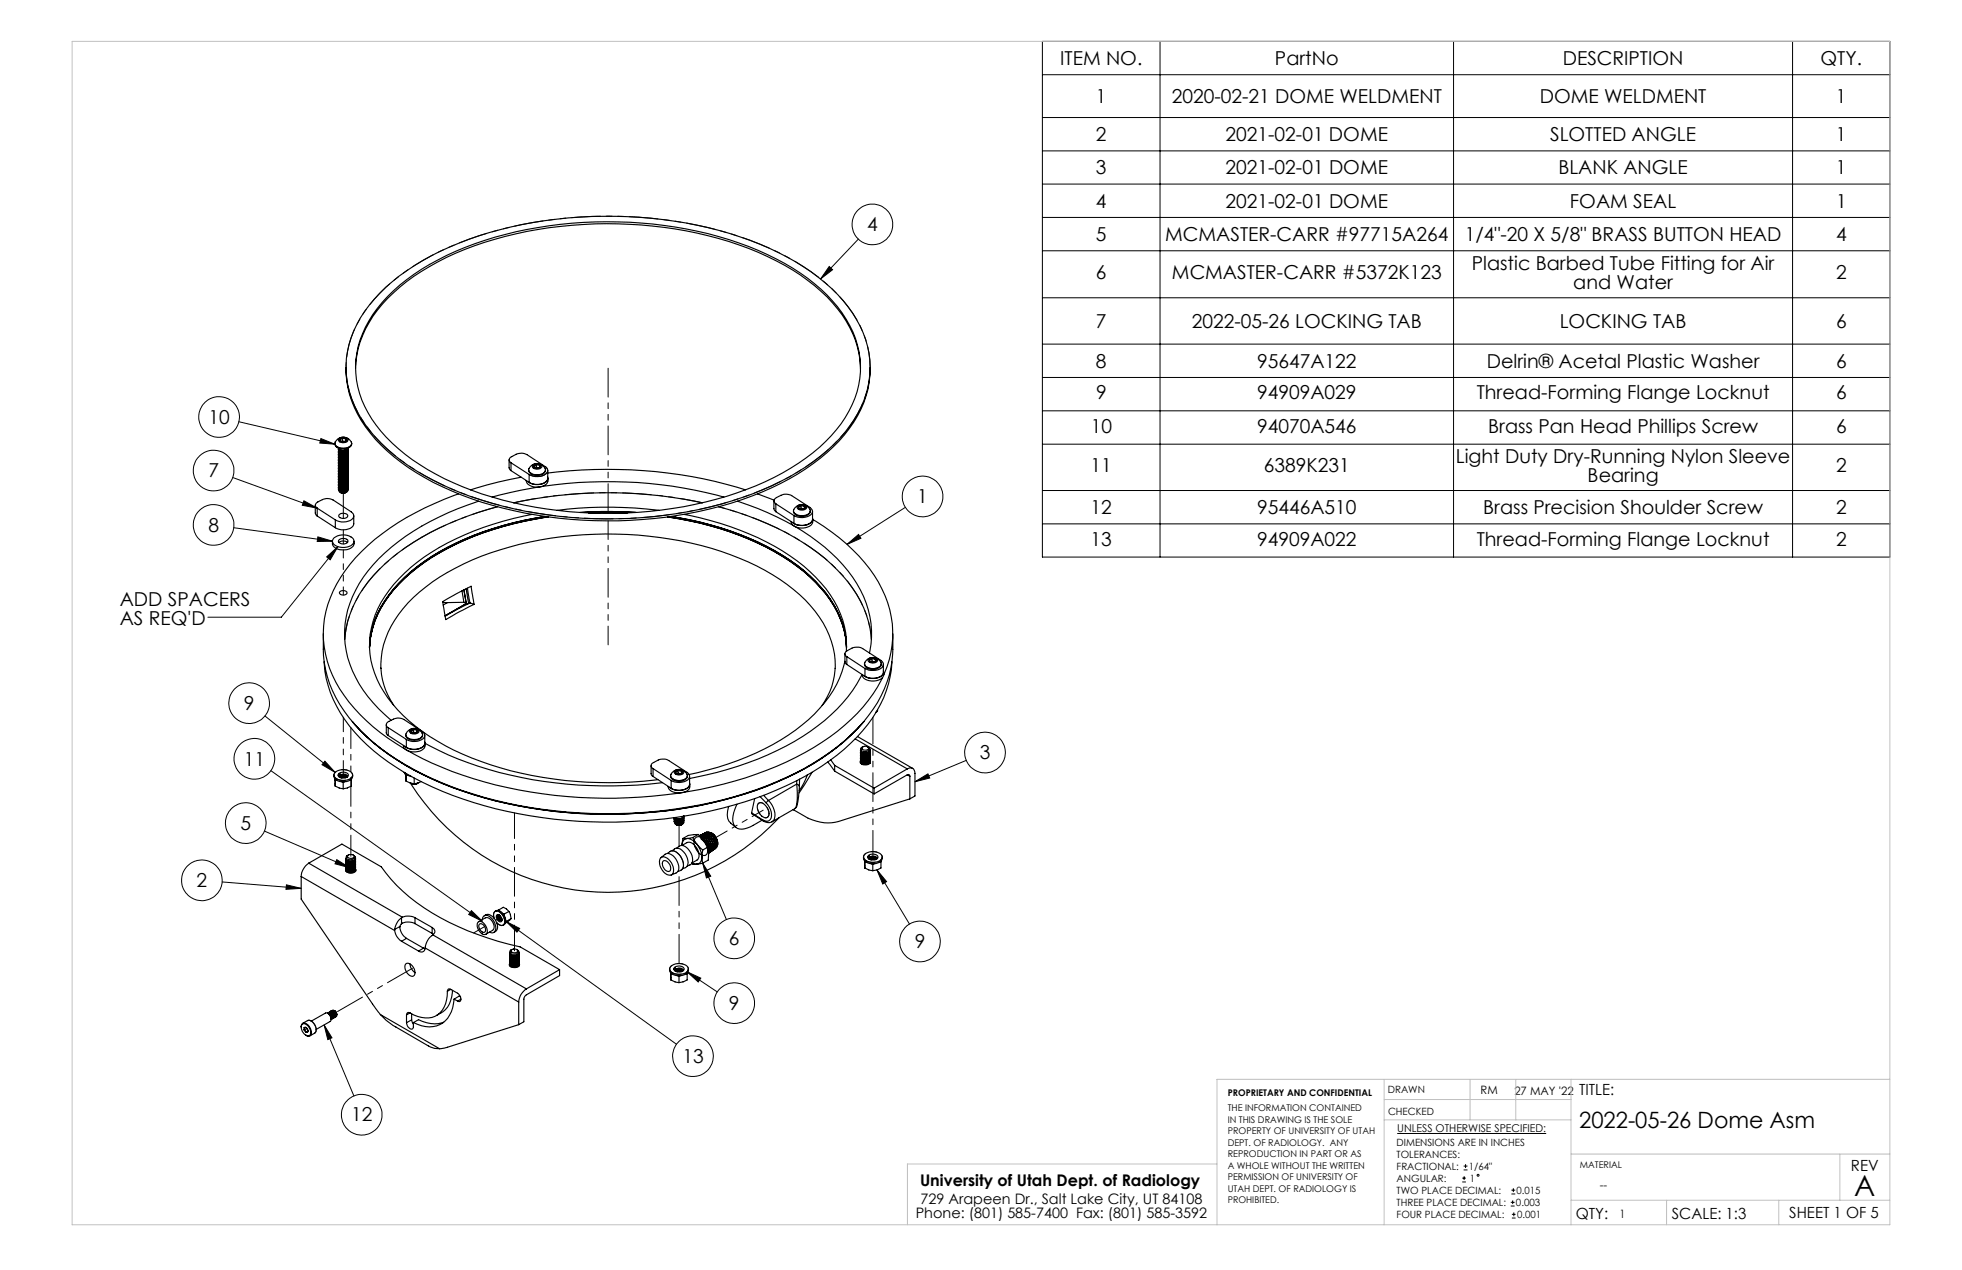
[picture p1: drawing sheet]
<svg xmlns="http://www.w3.org/2000/svg" width="432mm" height="279mm" viewBox="0 0 432 279" stroke-linecap="round" stroke-linejoin="round" font-family="sans-serif">
<g fill="none" stroke="#000" stroke-width=".22">
<path d="M229.4 9.1h186.5v113.5h-186.5zM229.4 16.4h186.5M255.3 9.1v113.5M319.9 9.1v113.5M394.5 9.1v113.5M229.4 25.9h186.5M229.4 33.2h186.5M182.5 58.6l.7 .7-2.6 2.1zM188.9 52.6l-8.3 8.8M229.4 40.5h186.5M229.4 47.8h186.5M229.4 55.2h186.5"/>
<path d="M229.4 65.5h186.5M229.4 75.7h186.5M52.6 92.8l21.1 4.9M70.6 96.5l3.1 1.2-3.3-.2zM229.4 83h186.5M229.4 90.4h186.5M229.4 97.7h186.5M51.2 105.1l18.6 6.7M51.4 116.1l21.8 3M66.9 110.2l2.9 1.6-3.3-.6zM70 118.1l3.2 1h-3.4zM186.4 119.8l2.5-2.2 .6 .8z"/>
<path d="M199.2 111.6l-12.8 8.2M229.4 107.9h186.5M229.4 115.3h186.5M71.9 122.5l2.5-2.2-1.7 2.9zM74.4 120.3l-12.5 15.5h-16.1M58.3 157.5l15.5 12.4M59.6 169.5l46.6 33.2M71.5 167.5l2.3 2.4-2.9-1.7zM201.4 172l2.8-1.7 .4 .9zM212.7 167.3l-11.3 4.7M48.9 194l17.4 1.4M58.2 182.8l18.7 8.1"/>
<path d="M63 194.7l3.3 .7-3.4 .3zM74.1 189.1l2.8 1.8-3.2-.9zM154.7 189.9l1.7 2.9-.9 .3zM154.7 189.9l5.2 12.4M193 191.4l2.1 2.6-.8 .5zM193 191.4l7.2 11.9M103.8 200.3l2.4 2.4-3-1.5zM111.4 202.7l3 1.6-.6 .8zM111.4 202.7l37.5 27M151.2 213.8l3 1.4-.5 .8zM151.2 213.8l6.7 4.4M71.3 225.5l1.8 2.8-1 .4z"/>
<path d="M71.3 225.5l6.6 15.6M307.5 249.4h32.8M321.8 259.2h.8M322.1 257.4h.9M322.1 256.5h.9M322.2 258.8v.8M322.5 256.1v.9M321.8 260h.8M332.5 265.3h.8M332.5 264.5h.8M332.6 262.7h.9M332.6 261.8h.9"/>
<path d="M332.7 268h.9M332.7 267.2h.9M332.9 264.1v.8M333.1 261.4v.9M333.2 266.7v.9"/>
<circle cx="192" cy="49.4" r="4.5"/>
<circle cx="48.2" cy="91.8" r="4.5"/>
<circle cx="47" cy="103.5" r="4.5"/>
<circle cx="47" cy="115.5" r="4.5"/>
<circle cx="203" cy="109.2" r="4.5"/>
<circle cx="54.8" cy="154.7" r="4.5"/>
<circle cx="56" cy="166.9" r="4.5"/>
<circle cx="216.8" cy="165.5" r="4.5"/>
<circle cx="44.4" cy="193.7" r="4.5"/>
<circle cx="54.1" cy="181.1" r="4.5"/>
<circle cx="161.6" cy="206.4" r="4.5"/>
<circle cx="202.5" cy="207.1" r="4.5"/>
<circle cx="152.5" cy="232.4" r="4.5"/>
<circle cx="161.6" cy="220.7" r="4.5"/>
<circle cx="79.6" cy="245.2" r="4.5"/>
<circle cx="325.3" cy="258.6" r=".2"/>
</g>
<g fill="none" stroke="#c0c0c0" stroke-width=".22">
<path d="M15.9 9.1h400v260.4h-400zM304.6 237.5v32M323.5 237.5v8.9M333.6 237.5v8.9M345.8 237.5v32M415.9 237.5h-148.1v32M267.8 256.1h-68.1v13.4M304.6 246.4h41.2M304.6 241.9h41.2M345.8 253.9h70.1M404.9 253.9v10.2M345.8 264.1h70.1"/>
<path d="M366.8 264.1v5.4M391.5 264.1v5.4"/>
</g>
<path d="M182.5 58.6l.7 .7-2.6 2.1zM71.3 225.5l1.8 2.8-1 .4zM193 191.4l2.1 2.6-.8 .5zM154.7 189.9l1.7 2.9-.9 .3zM201.4 172l2.8-1.7 .4 .9zM63 194.7l3.3 .7-3.4 .3zM103.8 200.3l2.4 2.4-3-1.5zM111.4 202.7l3 1.6-.6 .8zM74.1 189.1l2.8 1.8-3.2-.9zM186.4 119.8l2.5-2.2 .6 .8zM71.9 122.5l2.5-2.2-1.7 2.9zM70 118.1l3.2 1h-3.4zM66.9 110.2l2.9 1.6-3.3-.6zM70.6 96.5l3.1 1.2-3.3-.2zM71.5 167.5l2.3 2.4-2.9-1.7zM151.2 213.8l3 1.4-.5 .8z" fill="#000"/>
<g fill="none" stroke="#000" stroke-width=".25">
<path d="M84.9 63.2a61.1 61.1 0 0 1 27.6-13.3 95.7 95.7 0 0 1 52.5 2.9 49.9 49.9 0 0 1 20.6 13.3 21.7 21.7 0 0 1 5.4 19.1 29.2 29.2 0 0 1-12.1 16.4 69.6 69.6 0 0 1-30 11.4 92.9 92.9 0 0 1-49.5-5.4 44.3 44.3 0 0 1-18.9-14.1 20.9 20.9 0 0 1 .7-26.3zM85.3 65.2a51.8 51.8 0 0 1 21.4-12.3 91.5 91.5 0 0 1 58 1.3 45.8 45.8 0 0 1 19.6 13.3 20.6 20.6 0 0 1 4.3 18.7 29.8 29.8 0 0 1-12.9 15.7 72.3 72.3 0 0 1-32.7 10.6 89.9 89.9 0 0 1-41.2-5.4 44 44 0 0 1-19-13.5 20 20 0 0 1-.7-24.4zM73.7 97.6v.1a2.09 2.09 0 0 0 3.1 .8l.4-.3 .2-.6M74 96.9a1.93 1.93 0 0 1 3.4 .7 2.14 2.14 0 0 1-3.2 .7 .82 .82 0 0 1-.2-1.4zM74.5 98.9v.1M74.5 96.6a1.31 1.31 0 0 1 2.1 .1 1.12 1.12 0 0 1-1.8 .5l-.3-.4zM74.8 96.7v.2l.2 .2M74.8 96.7l.2 .4M75.4 96.4l-.6 .3M75.4 96.4l.7 .1M75.4 97l-.3 .2M75.4 97l.7 .1"/>
<path d="M75.4 96.4v.6M76.1 96.5l.2 .4M76.1 96.5v.6M76.1 80.9a23 23 0 0 0 6.6 15.8 51.7 51.7 0 0 0 21.1 13 94.1 94.1 0 0 0 63.9-1.4 47.9 47.9 0 0 0 18.1-12.6 22.2 22.2 0 0 0 5.7-14.8M76.3 96.9a.96 .96 0 0 1-1.3 .2M76.3 96.9l-.3 .3M76.6 98.6a1.29 1.29 0 0 1-2.1 0 1.23 1.23 0 0 0 2.1 0v.1a1.22 1.22 0 0 1-2.1 .2v-.2M76.6 98.9v.2a1.26 1.26 0 0 1-2.1 .2v-.2M76.6 99.3v.1a1.22 1.22 0 0 1-2.1 .2v-.2M76.6 99.6v.2a1.22 1.22 0 0 1-2.1 .1v-.1M76.6 100v.1a1.22 1.22 0 0 1-2.1 .2v-.1M76.6 99.8a1.19 1.19 0 0 1-1 .7 1.19 1.19 0 0 1-1.1-.6"/>
<path d="M76.6 99.4a1.19 1.19 0 0 1-1 .8 1.19 1.19 0 0 1-1.1-.6M76.6 99.1a1.19 1.19 0 0 1-1 .7 1.19 1.19 0 0 1-1.1-.5M76.6 98.8a1.22 1.22 0 0 1-2.1 .2M76.6 98.7v.1M78.2 81.1a23.3 23.3 0 0 1 8.4-16.7 56.4 56.4 0 0 1 24.6-12.4 91.8 91.8 0 0 1 53.5 2.6 47.8 47.8 0 0 1 18.5 12 22 22 0 0 1 6.2 14.5M69.4 111.2v1.7l.4 .6M69.8 111.8a.73 .73 0 0 1-.4-.7 .73 .73 0 0 1 .6-.7l.9-.5a2.61 2.61 0 0 1 2.4 .1l4 2.6a1.1 1.1 0 0 1 .5 1.3 1.1 1.1 0 0 1-1.1 .8l-1.6 .1-1.3-.4M69.8 111.8l4 2.6M69.8 111.8v1.7M69.8 113.5l4 2.6M73.2 119.1a1.75 1.75 0 0 0 2.1 1.9 2.21 2.21 0 0 0 2.6-1.4v-.5M73.5 118.3a3.3 3.3 0 0 1 4.3 .3 1.17 1.17 0 0 1-1 1.6 3.2 3.2 0 0 1-3.5-.7 .88 .88 0 0 1 .2-1.2z"/>
<path d="M73.8 114.4v1.7M74.5 101h.1M74.5 102.4h.1M74.5 103.8h.1M74.5 104.5h.1M74.5 105.1v.1M74.5 105.8v.1M74.5 107.2h.1M74.6 107.8l-.1 .1a.79 .79 0 0 0 1 .5M74.6 113.3a1.26 1.26 0 0 1 2 .2 1.18 1.18 0 0 1-2.1 0zM74.6 119.3l.7-.3 .7 .1 .5 .2M74.7 118.7l.9-.2a.75 .75 0 0 1 1 .7 1.37 1.37 0 0 1-2.1-.1z"/>
<path d="M75 108.3l.4 .2 .7-.2-.6 .2zM75.9 108.4l-.5 .1M76.3 108.2l-.8 .2M76.3 108.2l-.6 .2-.9-.1M76.6 100.3v.2a1.22 1.22 0 0 1-2.1 .1v-.1M76.6 100.6v.2a1.26 1.26 0 0 1-2.1 .2v-.2M76.6 101v.1a1.22 1.22 0 0 1-2.1 .2v-.1M76.6 101.4v.1a1.22 1.22 0 0 1-2.1 .2v-.2M76.6 101.7v.1a1.22 1.22 0 0 1-2.1 .2v-.1M76.6 102.1v.1a1.22 1.22 0 0 1-2.1 .2v-.2M76.6 102.4v.2a1.26 1.26 0 0 1-2.1 .1v-.1M76.6 102.7v.2a1.22 1.22 0 0 1-2.1 .1v-.1"/>
<path d="M76.6 103.1v.1a1.22 1.22 0 0 1-2.1 .2v-.1M76.6 103.4v.2a1.22 1.22 0 0 1-2.1 .2v-.2M76.6 103.8v.1a1.22 1.22 0 0 1-2.1 .2v-.2M76.6 104.1v.2a1.26 1.26 0 0 1-2.1 .2v-.2M76.6 104.5v.1a1.22 1.22 0 0 1-2.1 .2v-.2M76.6 104.8v.2a1.22 1.22 0 0 1-2.1 .1v-.1M76.6 105.2v.1a1.22 1.22 0 0 1-2.1 .2v-.2M76.6 105.5v.2a1.22 1.22 0 0 1-2.1 .1v-.1M76.6 105.8v.2a1.26 1.26 0 0 1-2.1 .2v-.2M76.6 106.2v.1a1.22 1.22 0 0 1-2.1 .2v-.1M76.6 106.5v.2a1.22 1.22 0 0 1-2.1 .2v-.2M76.6 106.9v.1a1.22 1.22 0 0 1-2.1 .2v-.1"/>
<path d="M76.6 107.2v.2a1.22 1.22 0 0 1-2.1 .2v-.2M76.6 107.6v.1a.92 .92 0 0 1-1.1 .7M76.6 107.8l-.3 .4M76.6 107.4a1.2 1.2 0 0 1-2.1 .2M76.6 107a1.19 1.19 0 0 1-1 .8 1.19 1.19 0 0 1-1.1-.6M76.6 106.7a1.19 1.19 0 0 1-1 .7 1.19 1.19 0 0 1-1.1-.5M76.6 106.3a1.19 1.19 0 0 1-1 .8 1.19 1.19 0 0 1-1.1-.6M76.6 106a1.2 1.2 0 0 1-2.1 .2M76.6 105.7a1.19 1.19 0 0 1-1 .7 1.19 1.19 0 0 1-1.1-.5M76.6 105.3a1.19 1.19 0 0 1-1 .7 1.19 1.19 0 0 1-1.1-.5M76.6 105a1.22 1.22 0 0 1-2.1 .2M76.6 104.6a1.19 1.19 0 0 1-1 .7 1.19 1.19 0 0 1-1.1-.5"/>
<path d="M76.6 104.3a1.19 1.19 0 0 1-1 .7 1.19 1.19 0 0 1-1.1-.5M76.6 103.9a1.19 1.19 0 0 1-1 .8 1.19 1.19 0 0 1-1.1-.6M76.6 103.6a1.19 1.19 0 0 1-1 .7 1.19 1.19 0 0 1-1.1-.5M76.6 103.2a1.19 1.19 0 0 1-1 .8 1.19 1.19 0 0 1-1.1-.6M76.6 102.9a1.19 1.19 0 0 1-1 .7 1.19 1.19 0 0 1-1.1-.6M76.6 102.6a1.19 1.19 0 0 1-1 .7 1.19 1.19 0 0 1-1.1-.6M76.6 102.2a1.19 1.19 0 0 1-1 .8 1.19 1.19 0 0 1-1.1-.6M76.6 101.8a1.19 1.19 0 0 1-1 .8 1.19 1.19 0 0 1-1.1-.6M76.6 101.5a1.2 1.2 0 0 1-2.1 .2M76.6 101.1a1.19 1.19 0 0 1-1 .8 1.19 1.19 0 0 1-1.1-.6M76.6 100.8a1.19 1.19 0 0 1-1 .8 1.19 1.19 0 0 1-1.1-.6M76.6 100.5a1.19 1.19 0 0 1-1 .7 1.19 1.19 0 0 1-1.1-.6"/>
<path d="M76.6 100.2a1.2 1.2 0 0 1-2.1 .1M76.6 100.1v.1M76.6 101.5h.1M76.6 105h.1M76.6 106h.1M76.6 107.4h.1M77.9 113.5v1.7a2.2 2.2 0 0 1-2.8 1.4l-1.3-.5M100.9 108.7a55.9 55.9 0 0 0-22.6 14 24.9 24.9 0 0 0-7.1 18.1 25.7 25.7 0 0 0 8.1 16.4 57.4 57.4 0 0 0 22.5 13.3 102.5 102.5 0 0 0 66.9-1 53.1 53.1 0 0 0 21.3-14 30.1 30.1 0 0 0 4.2-6.5M105.4 110.3a52.5 52.5 0 0 0-23.3 13.9 22.1 22.1 0 0 0-5.9 19 25.8 25.8 0 0 0 8.5 14l1.4 1.3M108.3 109.4a97.5 97.5 0 0 1 51 0M109.5 111.5a60.1 60.1 0 0 0-24.8 12.6 25.1 25.1 0 0 0-8.9 16.6M112 101.2v1.7l.5 .6"/>
<path d="M112.5 101.8a.71 .71 0 0 1-.5-.7 .71 .71 0 0 1 .6-.6l1-.6a2.61 2.61 0 0 1 2.4 .1l3.9 2.6a1 1 0 0 1 .6 1.1 1 1 0 0 1-.8 .8l-.8 .3h-1.1l-1.3-.4M112.5 101.8l4 2.6M112.5 101.8v1.7M112.5 103.5l4 2.6M113.1 110.6a97.7 97.7 0 0 1 41.5 0M114.7 105l-5 1-6.2 1.8M116.3 103.4a1.25 1.25 0 0 0 1.4 1.1h1a1.25 1.25 0 0 0 1.4-1.1M116.5 104.4v1.7M116.7 102.7a1.94 1.94 0 0 1 3.4 .7 2.09 2.09 0 0 1-3.2 .7 .83 .83 0 0 1-.5-1zM117.1 113.2a59.2 59.2 0 0 0-26.7 11.6 24.5 24.5 0 0 0-8.9 14.8 20.5 20.5 0 0 0 6 16.5 48.5 48.5 0 0 0 20.5 12.2 87.1 87.1 0 0 0 36.8 3.2M117.3 102.2l1-.2a.8 .8 0 0 1 .9 .8 1.31 1.31 0 0 1-2-.1zM117.5 102.5l.2 .4"/>
<path d="M118 102.2l-.5 .3M118 102.2l.7 .1M118 102.8l-.2 .1M118 102.8l.7 .1M118 102.2v.6M118.7 102.3l.3 .4M118.7 102.3v.6M119 102.7a1.16 1.16 0 0 1-1.3 .2M119 102.7l-.3 .2M119.9 113.6a62.2 62.2 0 0 0-28.1 11 26.7 26.7 0 0 0-9.7 13.1 16.4 16.4 0 0 0-.8 4.6M119.9 113.6a61.7 61.7 0 0 0-28.1 11.1 26.5 26.5 0 0 0-9.7 13 16.3 16.3 0 0 0-.8 4.7M120.5 104.1a104.1 104.1 0 0 1 43.6 3.7"/>
<path d="M120.5 105a1.42 1.42 0 0 1-1.5 1.5h-1.6l-1.3-.6M120.5 103.5v1.7a2.27 2.27 0 0 1-2.7 1.4l-1.3-.5M120.6 105.2a1.56 1.56 0 0 1-1.6 1.9 2.65 2.65 0 0 1-3.1-1.2l-.1-.2M120.6 113.7a64.4 64.4 0 0 0-27.3 10.1 27.8 27.8 0 0 0-11.2 14.1l-.6 2.8-.2 1.8M122.6 112.3a89.2 89.2 0 0 1 22.5 0M129.6 112.9h8.4M139.9 112.7l-5.1-.2-7.2 .2 4.7-.2 7.7 .2M147 113.7a65.5 65.5 0 0 1 26.9 9.8 28.9 28.9 0 0 1 11.6 14 16.8 16.8 0 0 1 .8 5M150.6 113.2a60.1 60.1 0 0 1 26.3 11.4 24.7 24.7 0 0 1 9.2 14.6l.2 4.1M158.2 111.5a59.7 59.7 0 0 1 24.7 12.6 24.7 24.7 0 0 1 8.9 16.6M162.3 110.3a54.8 54.8 0 0 1 22 12.6 23.3 23.3 0 0 1 7.5 17.3l-.5 3.5M166.7 108.7l3.7 1.3"/>
<path d="M170.3 110.2v1.7l.4 .7M170.7 110.8a.73 .73 0 0 1-.4-.7 .73 .73 0 0 1 .6-.6l1-.5a2.61 2.61 0 0 1 2.3 0l4 2.6a1 1 0 0 1 .6 1 1 1 0 0 1-.8 .9l-1.4 .4-1-.1-.9-.4M170.7 110.8l4 2.6M170.7 110.8v1.8M170.7 112.6l4 2.5M174.1 114.7a1.84 1.84 0 0 0 2.1 1.5 2.18 2.18 0 0 0 2.7-1.4v-.5a40.2 40.2 0 0 1 14.4 13.8 22 22 0 0 1 1.2 20.4M174.6 112.4a1.74 1.74 0 0 0 2.4 1.2 1.25 1.25 0 0 0 1.3-1.2M174.7 113.4v1.7M175 111.7a1.93 1.93 0 0 1 3.3 .7 2.12 2.12 0 0 1-3.1 .7 .8 .8 0 0 1-.5-1zM175.6 111.3a1.15 1.15 0 0 1 1.9 .5 1.31 1.31 0 0 1-2.1-.1zM175.8 111.5l.1 .4M176.3 111.2l-.5 .3"/>
<path d="M176.3 111.2l.7 .1M176.3 111.8l-.3 .2M176.3 111.2v.6M177 111.3l.2 .4M177 111.3v.6l-.7-.1M177.2 111.7a1.09 1.09 0 0 1-1.3 .2M177.2 111.7l-.2 .3M178.8 114a1.25 1.25 0 0 1-1.1 1.4 3.5 3.5 0 0 1-3.3-.5M178.8 112.5v1.8a2.31 2.31 0 0 1-2.7 1.3l-1.4-.5M71.2 139.5a25.2 25.2 0 0 0 6.8 19.8 53.8 53.8 0 0 0 21.5 13.8 103.2 103.2 0 0 0 66.9 .6 57.2 57.2 0 0 0 22.3-13.4 26 26 0 0 0 7.8-20.8M74.8 130.2l.7-.3a.64 .64 0 0 1 .8 .7l-.8 .3a.6 .6 0 0 1-.7-.7zM97.4 132.4l6.3-3.4 .7 4-6.3 3.3z"/>
<path d="M97.5 132.5l1 .1M98.5 132.6l-1 .5M101.7 130l.4 2.5M102.1 129.8l.5 3M102.1 132.5l.5 .3M102.1 132.5l-3.6 .1M102.6 129.5l.6 3.3M102.6 132.8l-4.6 2.7M102.6 132.8l.3 .1M102.9 129.4l.5 3.2M103.4 132.6l-5.4 3M103.4 132.6l1 .4"/>
<path d="M71.3 145.6a25.8 25.8 0 0 0 8.1 17 57 57 0 0 0 22.5 13.2 102.4 102.4 0 0 0 66.7-1 52.8 52.8 0 0 0 21.2-14 24.5 24.5 0 0 0 6.5-15.2M77.5 158.8a50.8 50.8 0 0 0 19.9 13.6 101 101 0 0 0 54.1 5.3 74.9 74.9 0 0 0 31-12 43.3 43.3 0 0 0 7.6-6.9M83.8 147a20 20 0 0 1 6-14.4 47.9 47.9 0 0 1 22.4-12.3 82.6 82.6 0 0 1 48.5 1.7 41.7 41.7 0 0 1 18.7 12.5 17.9 17.9 0 0 1 4 15.4 15.3 15.3 0 0 1-2.5 5.3M83.8 147h.1M83.9 147a15.5 15.5 0 0 0 2.7 8.2M85 159.5v1.8l.4 .5M185.9 145.5a25.9 25.9 0 0 1-10.9 15.2 61.5 61.5 0 0 1-23.3 9.7M185.9 143.8v1.9l.5 .5M186.3 142.3a21.2 21.2 0 0 0-6.8-14.3 49.3 49.3 0 0 0-21-11.9l-4.4-1.2-6.4-1.3a62.2 62.2 0 0 1 29.2 11.9 24.7 24.7 0 0 1 9.2 14.7l.2 2.2M186.4 144.5a.71 .71 0 0 1-.4-.8 .71 .71 0 0 1 .5-.6l1-.5a2.77 2.77 0 0 1 2.4 .1l4 2.6a1.12 1.12 0 0 1 .4 1.3 1.12 1.12 0 0 1-1.1 .8l-1.5 .1-1.3-.4M186.4 144.5l4 2.6M186.4 144.5v1.7"/>
<path d="M186.4 146.2l4 2.6M190.3 146v.2a2.09 2.09 0 0 0 3.1 .7l.3-.2 .3-.7M190.4 147.1v1.7M190.6 145.3a1.94 1.94 0 0 1 3.4 .7 2.11 2.11 0 0 1-2.8 1 .93 .93 0 0 1-.9-.7 .93 .93 0 0 1 .3-1zM191.1 145.1a1.31 1.31 0 0 1 2 .1 1.21 1.21 0 0 1-2.1 .1zM191.3 145.1v.3l.3 .2M191.3 145.1l.3 .5M191.9 144.8l-.6 .3M191.9 144.8l.8 .2M191.9 145.5l-.2 .1M191.9 145.5l.7 .1M191.9 144.8v.7"/>
<path d="M192.7 145l.1 .4M192.7 145v.6M192.8 145.4a.96 .96 0 0 1-1.2 .2M192.8 145.4l-.2 .2M193.1 156.2l-.3 .5M194.4 147.6a1.19 1.19 0 0 1-1 1.4 3.4 3.4 0 0 1-3.4-.4M194.4 146.2v1.7a2.2 2.2 0 0 1-2.7 1.3l-1.3-.4M194.5 147.9a1.56 1.56 0 0 1-1.6 1.9 2.67 2.67 0 0 1-3.2-1.2v-.2a34.4 34.4 0 0 1-13.1 13.6 72.5 72.5 0 0 1-24.8 9.3M73.5 170.5a1.74 1.74 0 0 0 2.3 1.5 1.6 1.6 0 0 0 1.8-1.5M73.7 170a2.71 2.71 0 0 1 3.8 .3 1.21 1.21 0 0 1-1.2 1.3 2.2 2.2 0 0 1-2.8-1.1zM73.8 172.9l.9 .5 .8 .1M73.8 171.7v1.2"/>
<path d="M73.8 171.4v1.5M73.8 171.6h.2M74.6 170.1l1-.2a.91 .91 0 0 1 1.1 .7 1.39 1.39 0 0 1-2.3-.1zM74.8 170.2a.5 .5 0 0 0 .1 .8M74.8 170.2l-.3 .5 .3 .4M74.8 170.2l-.3 .4M74.8 171a1.01 1.01 0 0 1 1.5 0M74.9 170.5a.86 .86 0 0 1 1.5 .4l-.1 .1M74.9 170.5l-.1 .3 .1 .3M74.9 170.5l-.1 .4M75.2 172l.3 .1M75.5 172.1v1.4"/>
<path d="M75.9 172l-.4 .1M76.1 171.1h-1M76.2 171.1l-.6-.2-.6 .2M76.3 170.9a.92 .92 0 0 0-1.5 .1M77.3 171.4v1.5l-.9 .5-.9 .1M77.3 171.6h-.2M85.4 160.1a.73 .73 0 0 1-.4-.7 .73 .73 0 0 1 .6-.7l1-.5a2.54 2.54 0 0 1 2.3 .1l4 2.6a.98 .98 0 0 1 .6 1 .98 .98 0 0 1-.8 .9l-.9 .3h-1l-1.4-.4M85.4 160.1l4 2.6M85.4 160.1v1.7M85.4 161.8l4 2.6M88.8 164a1.77 1.77 0 0 0 2.1 1.4h.5a1.74 1.74 0 0 0 2.1-1.9 81.6 81.6 0 0 0 36.4 9.3h7.8l8.1-.6M88.9 169.9l.5 .8"/>
<path d="M89.2 170a1.75 1.75 0 0 0 1.4 .9M89.3 161.6a1.25 1.25 0 0 0 1.4 1.2l1.4-.1a1.1 1.1 0 0 0 .9-1.1M89.4 171.8l.9 .5 .9 .1M89.4 170.6v1.2M89.4 170.3v1.5M89.4 170.4l.2 .1M89.4 162.7v1.7M89.6 160.9a1.93 1.93 0 0 1 3.4 .7 1.54 1.54 0 0 1-1.8 1.1h-.5a1.13 1.13 0 0 1-1.3-1.3zM90.3 160.5a1.12 1.12 0 0 1 1.9 .5 1.37 1.37 0 0 1-2.1-.1zM90.4 160.8l.2 .4M90.4 172.3l.2 .1M90.6 172.4l.4 .2"/>
<path d="M90.6 172.4l.6 .2 .5-.2M90.9 160.4l-.5 .4M90.9 160.4l.8 .1M90.9 161.1l-.2 .1M90.9 160.4v.7M91.2 172.5l-.9-.3a51.4 51.4 0 0 0 81.1 7.7M91.2 171.2v1.2M91.5 172.5l-.5 .1M91.7 160.5l.2 .5M91.7 160.5v.7l-.8-.1M91.7 172.4l-.7 .2M91.9 161a1.02 1.02 0 0 1-1.3 .2"/>
<path d="M91.9 172.3l-.7 .2M91.9 161l-.3 .2M91.9 172.3l-.6 .2-.7-.1M92.7 171.9l-1.5 .5M93.5 163.2a1.19 1.19 0 0 1-1.1 1.5 3.4 3.4 0 0 1-3.3-.5M93.5 161.8v1.7a2.28 2.28 0 0 1-2.7 1.4l-1.4-.5M143.3 168.5v1.8l.4 .5M143.7 169.1a.71 .71 0 0 1-.4-.7 .71 .71 0 0 1 .6-.7l1-.5a2.69 2.69 0 0 1 2.3 .1l4 2.6a1.01 1.01 0 0 1 .6 1 1.01 1.01 0 0 1-.8 .9l-1.5 .4-1-.2-.8-.3M143.7 169.1l4 2.6M143.7 169.1v1.7M143.7 170.8l4 2.6M147.6 170.7a1.76 1.76 0 0 0 2.3 1.1 1.25 1.25 0 0 0 1.4-1.1"/>
<path d="M147.7 171.7v1.7M147.9 170a1.93 1.93 0 0 1 3.4 .7 2.12 2.12 0 0 1-3.2 .7 .81 .81 0 0 1-.5-.6 .81 .81 0 0 1 .3-.8zM148.4 180h.1M148.6 169.5l.9-.2a.65 .65 0 0 1 .8 .2 .65 .65 0 0 1 0 .8l-1 .2a.79 .79 0 0 1-.9-.8zM148.7 169.8v.2l.2 .2M148.7 169.8l.2 .4M149.2 169.5l-.5 .3M149.2 169.5l.8 .1M149.2 170.1l-.2 .2M149.2 170.1l.8 .1M149.2 169.5v.6M150 169.6l.2 .2v.2"/>
<path d="M150 169.6l.2 .4M150 169.6v.6M150.2 170a.96 .96 0 0 1-1.3 .2M150.2 170l-.3 .3M150.5 179.6v.2a1.22 1.22 0 0 1-2.1 .2v-.1M150.5 180v.1a1.22 1.22 0 0 1-2.1 .2v-.1M150.5 179.4a1.3 1.3 0 0 1-2 .4M150.5 179.8a1.2 1.2 0 0 1-2.1 .2M150.5 179.5a1.32 1.32 0 0 1-2.1 .4M151.8 172.3a1.17 1.17 0 0 1-1.1 1.4 3.5 3.5 0 0 1-3.3-.5M151.8 170.8v1.7a2.23 2.23 0 0 1-2.8 1.3l-1.3-.4M151.8 172.5a1.5 1.5 0 0 1-1.6 1.9 2.7 2.7 0 0 1-3.1-1.2l-.1-.2"/>
<path d="M160.4 177.4a3.4 3.4 0 0 0 .4 3.7M162.2 177a5.3 5.3 0 0 0-.6 4.7 2.2 2.2 0 0 0 2.8 .5l3.3-1.8M165.4 178.8l.1 .2 2.5 1.6M165.4 178.8l2.5 1.6M166.1 175.7l-.7 3.1M167 176.7a1.43 1.43 0 0 1 1.8 1 1.52 1.52 0 0 1-.1 2.2 2.26 2.26 0 0 1-1.7-3.2zM167.3 175.3l1.3 1.3M168.1 175l1 1.1M168.6 176.6a3.2 3.2 0 0 1 .9 3.7 1.11 1.11 0 0 1-1.6 .1M169.1 176.1a4.3 4.3 0 0 1 1.3 4.2 1.57 1.57 0 0 1-2.4 .3M169.1 176.1l-.5 .5M175.3 172.5l.1 .6a8.9 8.9 0 0 1-.4 4.8l-5.1 2.9"/>
<path d="M175.3 172.5l.4 .1 .2 .4M175.3 172.5l-6.2 3.6M175.4 171.7l-.1 .8M175.9 173l-.4 3.6-.1 .7-.4 .5M176 171.4l-.1 1.6M177.7 170.5l-.8 1.8-1 1.6M178.7 169.9l-2.8 4.5M182.2 167.6l1.5 2.1M182.8 167.2l.9 1.2M183.7 168.4l8.7 5M183.7 169.7l8.7 5M183.7 168.4v1.3"/>
<path d="M188.2 162.6l11.5 6.6M188.7 162l12.2 7.1M189.4 165.5h.1M189.4 166.2h.1M189.4 167.6h.1M189.4 167.4l-.1 .1a.98 .98 0 0 0 1.4 .8 .74 .74 0 0 0 .8-.8M189.4 167.8v.1M189.7 164.7v.1zM189.7 164.4l-.1 .3 .1 .1M189.7 164.5v.1M189.8 164.4l.8-.2 .6 .3a.79 .79 0 0 1-.8 .5 .79 .79 0 0 1-.7-.5zM189.9 164.3l-.2 .2"/>
<path d="M189.9 164.3h.1M191 164.3l.1 .1a.44 .44 0 0 1 .2 .4 .44 .44 0 0 1-.3 .4l-.9 .1a.56 .56 0 0 1-.6-.7l.2-.2M191.3 164.6a.62 .62 0 0 1 .1 .7 .62 .62 0 0 1-.6 .3l-.7 .1a.56 .56 0 0 1-.7-.7M191.4 167.3l.1 .1a1.2 1.2 0 0 1-2.1 .2M191.5 167.6v.3v-.1M191.5 167.3a1.12 1.12 0 0 1-2 .6l-.1-.5M191.5 166.9a1.11 1.11 0 0 1-1 .9 1.11 1.11 0 0 1-1.1-.6v-.1M191.5 166.5a1.11 1.11 0 0 1-1 .9 1.11 1.11 0 0 1-1.1-.6v-.1M191.5 166.2a1.11 1.11 0 0 1-1 .9 1.11 1.11 0 0 1-1.1-.6v-.1M191.5 165.9a1.12 1.12 0 0 1-2 .6l-.1-.4M191.5 165.5a1.12 1.12 0 0 1-2 .6l-.1-.4M191.5 165.2a1.11 1.11 0 0 1-1 .9 1.11 1.11 0 0 1-1.1-.6v-.2"/>
<path d="M191.5 165a1.18 1.18 0 0 1-1 .7 1.18 1.18 0 0 1-1.1-.6M191.5 165.3a1.21 1.21 0 0 1-2.1 .2M191.5 165.7a1.18 1.18 0 0 1-1 .7 1.18 1.18 0 0 1-1.1-.6M191.5 166a1.2 1.2 0 0 1-2.1 .2M191.5 166.4a1.23 1.23 0 0 1-2.1 .1M191.5 166.7a1.18 1.18 0 0 1-1 .7 1.18 1.18 0 0 1-1.1-.5M191.5 167a1.18 1.18 0 0 1-1 .8 1.18 1.18 0 0 1-1.1-.6M191.5 165.3h.1M191.5 166.4h.1M191.5 167.7v.1M192.4 173.4v1.3M199.7 170.5a.35 .35 0 0 1 .4-.1 .35 .35 0 0 1 .1 .4"/>
<path d="M199.7 169.2a1.04 1.04 0 0 1 1.2-.2 1.04 1.04 0 0 1 .5 1.1v5l-1.2 .7M199.7 169.2l-7.3 4.2M199.7 170.5l-7.3 4.2M199.7 170.5l.5 .3M200.2 175.8l-15.7 4.9a9.4 9.4 0 0 1-6.6-.7l-3.3-1.9M200.2 170.8v5M66.3 192.8v5l15.9 23.4 1.5 2M66.3 192.8l20.6 11.9M67.9 189.9l7.3-4.2 8.7 5a41.7 41.7 0 0 0 19.1 14.1l2.2 .8a64.7 64.7 0 0 0 9.3 2.7l8.7 5M67.9 189.9a3.8 3.8 0 0 0-1.6 2.9M67.9 189.9l20.6 11.9M76.1 189.3h.1"/>
<path d="M76.1 190h.1M76.1 190.7h.1M76.2 191.2a.71 .71 0 0 0 .1 .7 .71 .71 0 0 0 .7 .2h.4a.74 .74 0 0 0 .9-.8M76.2 191.6v.1M76.4 188.5l.1 .1M76.6 188.2l.7-.2a.49 .49 0 0 1 .6 .5 .82 .82 0 0 1-1.4-.2zM76.7 188.1l-.3 .3M77.7 188.1l.3 .2a.85 .85 0 0 1-.5 .9 .85 .85 0 0 1-.9-.1l-.4-.5 .3-.4-.2 .2 .2 .2M78 188.3a.61 .61 0 0 1 .2 .8 .61 .61 0 0 1-.7 .3h-.7a.56 .56 0 0 1-.6-.6M78.2 191.1v.1a1.19 1.19 0 0 1-.9 .8 1.19 1.19 0 0 1-1.2-.6v-.1M78.2 191.4v.3v-.2M78.2 191v.1a1.23 1.23 0 0 1-2 .4v-.3"/>
<path d="M78.2 190.7v.1a1.23 1.23 0 0 1-2 .3v-.2M78.2 190.4a1.1 1.1 0 0 1-.8 .9 1.1 1.1 0 0 1-1.1-.3l-.1-.5M78.2 190a1.1 1.1 0 0 1-.8 .9 1.1 1.1 0 0 1-1.1-.3l-.1-.4M78.2 189.7a1.09 1.09 0 0 1-.9 .8 1.09 1.09 0 0 1-1.1-.6v-.1M78.2 189.3v.1a1.23 1.23 0 0 1-2 .4v-.3M78.2 188.9v.2a1.23 1.23 0 0 1-2 .3v-.3M78.2 188.8a1.2 1.2 0 0 1-2.1 .2v-.1M78.2 189.1a1.2 1.2 0 0 1-2.1 .2h.1M78.2 189.4a1.19 1.19 0 0 1-.9 .8 1.19 1.19 0 0 1-1.2-.5v-.1M78.2 189.8a1.18 1.18 0 0 1-2 .2M78.2 190.1a1.18 1.18 0 0 1-1 .8 1.18 1.18 0 0 1-1.1-.6M78.2 190.5a1.2 1.2 0 0 1-2.1 .2h.1"/>
<path d="M78.2 190.9a1.25 1.25 0 0 1-2.1 .2v-.1M78.2 189.8h.1M78.2 190.9h.1M145.5 188.7l.9-.8a2.13 2.13 0 0 1 2.6 1.6l.2 .5a1.55 1.55 0 0 1-.4 2.1l-1.1 .4M145.5 188.7a1.78 1.78 0 0 1 2.3 1.1l.4 .9a1.13 1.13 0 0 1 0 1.2 1.13 1.13 0 0 1-1.1 .6 3 3 0 0 1-1.8-3.6zM145.9 189.5a1.39 1.39 0 0 1 1.7 1.7l-.1 .3a.86 .86 0 0 1-1.4-.5l-.3-.7zM146.9 187.7a1.54 1.54 0 0 1 2.6 .3 2.62 2.62 0 0 1 .5 3.3l-.8 .4M147.9 187.2a1.49 1.49 0 0 1 2.6 .2 2.7 2.7 0 0 1 .6 3.3l-.9 .4M148.4 180.9v.1a.79 .79 0 0 0 1 .5M148.7 181.4h.2M148.9 181.5l.4 .1M148.9 181.5h.1"/>
<path d="M148.9 181.5l.5 .1 .6-.1M148.9 186.6a1.49 1.49 0 0 1 2.6 .2 2.71 2.71 0 0 1 .6 3.3l-.9 .4M149.8 181.5l-.5 .1M150 181.4l-.7 .2M150 181.4v.1M150.1 186l1.1-.6a1.58 1.58 0 0 1 1.9 .8 2.21 2.21 0 0 1 .3 3l-1.1 .6 1.1 .3M150.2 181.3l-.8 .2M150.2 181.3l-.7 .2-.6-.1M150.3 184.5l-.2 1.5a1.37 1.37 0 0 1 1.1-1.5M150.3 184.5h.9M150.5 180.3v.2a1.22 1.22 0 0 1-2.1 .2v-.2M150.5 180.7v.1a.99 .99 0 0 1-1.1 .7"/>
<path d="M150.5 180.9l-.3 .4M150.5 180.5a1.19 1.19 0 0 1-1 .7 1.19 1.19 0 0 1-1.1-.5M150.5 180.2a1.2 1.2 0 0 1-2.1 .1M150.5 180.1v.1M151.2 184.5a3 3 0 0 1 2.2 1.2M152.3 189.9l.2 .2h.9M152.5 184.3l.9 1.4M152.5 184.3l-1.3 .2M153.4 185.7l1.3 1.3M153.4 185.7a5.2 5.2 0 0 1 1.1 2.9M153.7 183.6l-1.2 .7M153.7 183.6l1.2 1.3 1 1.4"/>
<path d="M153.7 183.6l-2.2 .2-1.2 .7M153.9 183.9a2.86 2.86 0 0 1 2.3 3.5l-.2 .2M154 183.9a2.84 2.84 0 0 1 2.2 3.6l-.2 .1M154.1 183.8a2.31 2.31 0 0 1 2.5 2 1.24 1.24 0 0 1-.2 1.6M154.1 183.8h-.1a2.47 2.47 0 0 1 2.7 2.6l-.1 .6-.4 .5M154.1 184.1a2.99 2.99 0 0 1 1.9 3.5M154.2 184.1l.1 .4a2.95 2.95 0 0 1 1.2 3.5 1.25 1.25 0 0 1-1.8-.4 3.1 3.1 0 0 1-.8-3.1 1.18 1.18 0 0 1 1.9 0 2.96 2.96 0 0 1 1.2 3M154.2 183.7a1.22 1.22 0 0 1 1.7 .4 2.84 2.84 0 0 1 1 2.9l-.4 .3M154.3 183.6h.1a1.21 1.21 0 0 1 1.5 .5 2.32 2.32 0 0 1 .8 3.1M154.5 188.6a1.39 1.39 0 0 1-1.1 1.5M154.5 188.6l.2 1.3M154.5 183.6a2.11 2.11 0 0 1 2.7 1.7 1.35 1.35 0 0 1-.4 1.8"/>
<path d="M154.7 187l-.2 1.6M154.7 189.9l-1.3 .2M154.7 183.4v.1M154.8 183.5a2.17 2.17 0 0 1 2.4 1.7 1.34 1.34 0 0 1-.2 1.8M154.9 183.4a1.43 1.43 0 0 1 2 .7 1.92 1.92 0 0 1 .4 2.7M155 183.3a2.47 2.47 0 0 1 2.6 3.1l-.3 .4M155.2 183.2a1.94 1.94 0 0 1 2.5 1.6l.2 1M155.4 183.1a1.57 1.57 0 0 1 2 1M155.9 186.3v2.9l-1.2 .7M155.9 186.3l-1.2 .7M156.1 187.6l-.1 .1M156.4 187.4l-.1 .1"/>
<path d="M157 187h.1M157.1 183.8l.5 .6 .3 .9M157.4 184.1a2.63 2.63 0 0 1 .5 1.7M157.4 184.1l.3 .5 .2 1.1M157.9 185.3a2.53 2.53 0 0 0-1.3-2 2.65 2.65 0 0 1 1.3 2.2M157.9 185.8v.4l-.4 .4M160.8 181.1l1.2 .9M167.9 180.4l.1 .2M190 188.6a1.78 1.78 0 0 0 2.3 1.4l1-.2a1.18 1.18 0 0 0 .9-1.2M190.3 188a2.75 2.75 0 0 1 3.8 .3 1.21 1.21 0 0 1-1.3 1.4 2.11 2.11 0 0 1-2.8-1.1zM190.3 191l1 .4 .8 .2M190.3 189.8v1.2"/>
<path d="M190.3 189.4v1.6M190.3 189.6h.3M191.2 188.1l1-.2a.91 .91 0 0 1 1 .8 1.39 1.39 0 0 1-2.2-.1zM191.3 188.2a.5 .5 0 0 0 .1 .9M191.3 188.2l-.2 .5 .3 .4M191.3 188.2l-.2 .5M191.5 188.6a.89 .89 0 0 1 1.5 .3l-.2 .2a.92 .92 0 0 0-1.4-.1 .9 .9 0 0 1 1.5-.1M191.5 188.6l-.2 .2 .2 .3M191.5 188.6l-.2 .3M191.7 190l.4 .1M192.1 190.1v1.5M192.4 190l-.3 .1"/>
<path d="M192.6 189.1l-.9 .1M192.8 189.1l-.6-.2-.7 .2M193.9 189.4v1.6l-.9 .4-.9 .2M193.9 189.6h-.3M86.9 204.7a3.4 3.4 0 0 0 1.5 2.4M86.9 204.5v.2M88 203.8a3.1 3.1 0 0 0 1.5 2.6M88 203.8l-1.1 .7M88.4 201.9a4 4 0 0 0-1.5 2.6M88.4 203.2l-.4 .6M88.4 207.1l3.7 2.1M88.4 201.9v1.3"/>
<path d="M88.5 201.8a3.4 3.4 0 0 1 2.8 .1M88.5 201.8l-.1 .1M89.4 212a1.64 1.64 0 0 1 1.9 1.6 .81 .81 0 0 1-.3 1.1 .81 .81 0 0 1-1.1-.4l-.7-1a1.18 1.18 0 0 1 .2-1.3zM89.5 206.4l-1.1 .7M89.5 206.4l3.7 2.2M90.2 212.1l.2 .7 .9 1.2M91.3 203.2a3.1 3.1 0 0 0-2.9 0M91.3 201.9l3.8 2.1M91.3 201.9v1.3M91.3 203.2l3.8 2.2M93.2 208.6l.4 .1M93.2 208.6l-1.1 .6"/>
<path d="M93.6 208.6a.88 .88 0 0 1-.5 .8 .88 .88 0 0 1-1-.2M93.6 208.6l20.6 11.9M95.1 204a.89 .89 0 0 1 .6 .8 .89 .89 0 0 1-.5 .9M95.1 205.4l.3 .2M95.1 204v1.4M95.2 205.7a3.9 3.9 0 0 0-1.6 2.9M95.2 205.7l20.7 11.9M98.5 218.1a5.4 5.4 0 0 1-3.4 5.7 6.8 6.8 0 0 1-4.9-1M99.2 217.7a.44 .44 0 0 0-.5-.1 .44 .44 0 0 0-.2 .5M99.2 217.7l1.5 .8 .7 .8a.66 .66 0 0 1-.4 1l-.3-.1M99.2 217.7l-.7 .4M99.6 217.9a5.7 5.7 0 0 1-3.5 5.5"/>
<path d="M99.9 219.8a6.4 6.4 0 0 1-3.1 5.6 6.3 6.3 0 0 1-5.8-.4M99.9 219.8l.8 .4M101.4 219.3l-.4-.2-1.1 .7M101.5 219.8l-.8 .4M105.2 202.9a1.14 1.14 0 0 1 1.6 .7l.4 .7a.81 .81 0 0 1-.2 1.2 .81 .81 0 0 1-1.2-.3l-.5-.6-.3-.8zM105.3 202.8l1.5-.9a1.83 1.83 0 0 1 1.6 2.7l-1.5 .9M105.5 203.3a1.13 1.13 0 0 1 1.2 .4 1.13 1.13 0 0 1 .1 1.3l-.2 .1a1.35 1.35 0 0 1-1.1-1.8zM106.1 202.3a1 1 0 0 1 .8-.9 1 1 0 0 1 1.1 .4 2.74 2.74 0 0 1 .9 3.2 .9 .9 0 0 1-1.2 .1M106.6 201.5l.3-.2a2 2 0 0 1 2.3 1.5 1.53 1.53 0 0 1-.5 2.3M108.7 202v-.1a.9 .9 0 0 1 0-1.1 .9 .9 0 0 1 1-.3 2.32 2.32 0 0 1 1.1 2.9 1.16 1.16 0 0 1-1.5-.4M109 200.5a1.47 1.47 0 0 1 2.1 1.1l.1 .4a1.11 1.11 0 0 1-.5 1.6M109.3 201.3a.95 .95 0 0 1 1 .4 .95 .95 0 0 1 0 1.1 1.07 1.07 0 0 1-1-1.5z"/>
<path d="M109.6 201.3a.94 .94 0 0 0 .4 1.2M109.7 200.2l1.1-.6 .6 .4 .6 .5M109.7 200.2l.1 .2M109.7 200.2l-.1 .1M109.7 201.4l.1-.1a.73 .73 0 0 0 .7 1.1 .7 .7 0 0 1-.7-.3 .7 .7 0 0 1-.1-.7zM109.8 201.3l.2 .1 .2 .5 .3 .3M109.8 201.3h.1M109.8 201.3a.8 .8 0 0 0 .7 1M109.9 201.3h-.2a.71 .71 0 0 0-.1 .8 .71 .71 0 0 0 .8 .3l.1-.1M109.9 201.3l.1 .6 .5 .4M110.1 201.5l.3 .5M110.7 201l.2 .1"/>
<path d="M110.9 201.1v.3M111.3 202.5l.1 .2M111.4 202.7l-.1 .1M112 200.5l.3 .5 .2 1.1M112 200.5l-1.1 .6M112.1 209.7v.1M112.1 210.4v.1M112.1 211.1h.1M112.1 211.8h.1M112.2 211.9l-.1 .2a.98 .98 0 0 0 1.4 .8 .74 .74 0 0 0 .8-.8M112.2 212.3l-.1 .2M112.4 209.3l.1 .1z"/>
<path d="M112.5 202.1l-1.3 1M112.5 202.1l-1.1 .6M112.6 209l.7-.2 .6 .3a.78 .78 0 0 1-.7 .5 .78 .78 0 0 1-.7-.5zM112.7 208.9l-.3 .3M113.7 208.9l.1 .1a.46 .46 0 0 1 .3 .4 .46 .46 0 0 1-.3 .4l-.9 .1a.58 .58 0 0 1-.6-.7l.2-.2-.1 .2 .1 .2M114.1 209.2a.59 .59 0 0 1 .1 .7 .59 .59 0 0 1-.6 .3l-1-.1-.4-.2v-.4M114.2 211.9h.1M114.2 212.2v.3M114.2 211.8a1.11 1.11 0 0 1-.9 .9 1.11 1.11 0 0 1-1.2-.6l.1-.1M114.2 211.5a1.12 1.12 0 0 1-1.9 .6l-.1-.4M114.2 211.1a1.12 1.12 0 0 1-1.9 .6l-.1-.4M114.2 210.8a1.11 1.11 0 0 1-.9 .9 1.11 1.11 0 0 1-1.2-.6l.1-.1"/>
<path d="M114.2 210.4a1.11 1.11 0 0 1-.9 .9 1.11 1.11 0 0 1-1.2-.6l.1-.1M114.2 210.1a1.11 1.11 0 0 1-.9 .9 1.11 1.11 0 0 1-1.2-.6l.1-.1M114.2 209.8a1.12 1.12 0 0 1-1.9 .6l-.1-.5M114.3 209.6a1.21 1.21 0 0 1-2.2 .2M114.3 209.9a1.18 1.18 0 0 1-1 .8 1.18 1.18 0 0 1-1.2-.6M114.3 210.3a1.2 1.2 0 0 1-2.2 .2M114.3 210.6a1.21 1.21 0 0 1-2.2 .1M114.3 210.9a1.2 1.2 0 0 1-2.2 .2M114.3 211.3a1.18 1.18 0 0 1-1 .7 1.18 1.18 0 0 1-1.2-.5M114.3 211.6a1.2 1.2 0 0 1-2.2 .2M114.3 212a1.23 1.23 0 0 1-2.2 .2M114.3 209.5v.1"/>
<path d="M114.3 210.6h.1M114.3 212h.1M114.3 212.3v.1M115.9 217.6a3.6 3.6 0 0 0-1.7 2.9M123.2 213.3v1.3l-7.7 4.5-.2 .7v5l-1.1 .6M123.2 213.3l-7.3 4.3M147.4 213.2a1.34 1.34 0 0 0 1.3 1.4h1.5a1.28 1.28 0 0 0 1.3-1.4M147.6 212.6a2.75 2.75 0 0 1 3.8 .3 1.18 1.18 0 0 1-1.2 1.4 2.18 2.18 0 0 1-2.8-1.1zM147.6 215.6l1 .4 .8 .2M147.6 214.4v1.2M147.6 214v1.6M147.6 214.2h.3"/>
<path d="M148.5 212.8a1.31 1.31 0 0 1 2.1 .5 1.34 1.34 0 0 1-2.3-.1zM148.7 212.9a.5 .5 0 0 0 0 .8l-.3-.4M148.7 212.9l-.3 .4M148.7 213.6a.93 .93 0 0 1 1.5 0M148.7 213.6a.96 .96 0 0 1 1.5 .1M148.8 213.2a.85 .85 0 0 1 1.5 .3l-.1 .2M148.8 213.2l-.1 .2 .1 .3M148.8 213.2l-.1 .3M149 213.8h.9M149.1 214.6l.3 .2M149.4 214.8v1.4M149.8 214.6l-.4 .2"/>
<path d="M150.1 213.7l-.6-.2-.7 .2M151.2 214v1.6l-.8 .4-1 .2M151.2 214.2h-.2M66.3 226a.73 .73 0 0 1 .4-.9 .73 .73 0 0 1 .9 .2 1.84 1.84 0 0 1 .6 2.6l-.2 .1-.7-.2M66.5 225.3a1.42 1.42 0 0 1 1.8 1.3 .8 .8 0 0 1 .1 .9 .8 .8 0 0 1-.8 .4 1.89 1.89 0 0 1-1.1-2.6zM66.6 225.1l1.1-.6a1.82 1.82 0 0 1 1.9 2.2l-.2 .5-1.2 .7M67 226.1v.5M67 226.6l.3 .4M67.3 226.1a.83 .83 0 0 1 .4 .9M67.3 226.1h-.3M67.5 226.3l.2 .2M67.5 226.2v.1"/>
<path d="M67.5 226.3l-.5 .3M67.7 227h-.4M67.8 226.7l-.1 .3M67.8 226.8l-.5 .2M72.1 222.9l-.5-.1-3.1 1.8M72.1 222.9l.5 .5a.99 .99 0 0 1 .1 1.3l-3.1 1.8M72.1 223l.2-.2a.92 .92 0 0 1 .9 1.3h-.1M72.1 222.9l.1 .1M72.2 223a.76 .76 0 0 1 .8 .3 .76 .76 0 0 1-.1 .9l-.2-.8zM72.2 222.8a.89 .89 0 0 1 1 .3 .89 .89 0 0 1 0 1M72.3 223a.81 .81 0 0 1 .6 1M72.5 222.6a.86 .86 0 0 1 .9 .4 .86 .86 0 0 1 0 1 .9 .9 0 0 0-.9-1.3z"/>
<path d="M72.7 222.5h.1M72.7 222.6l.1-.2a.97 .97 0 0 1 1 1.4M72.7 222.5a.86 .86 0 0 1 .9 .4 .86 .86 0 0 1 0 1 .93 .93 0 0 0-.9-1.4l-.2 .2M72.8 222.4a.92 .92 0 0 1 1 1.4M73 224l-.1 .1zM73.1 222.3a.85 .85 0 0 1 .8 .4 .85 .85 0 0 1 0 1h-.2h.1a.83 .83 0 0 0 .1-1 .83 .83 0 0 0-.8-.4l-.2 .2M73.3 222.3l.5 .2 .3 .7-.1-.5-.4-.3M73.4 224h.1M73.8 223.8h.1M74 223.4v.1M83.7 223.2l1.3 1.3 1.5 1.1 7.8 4.5M83.7 223.2l13 7.5"/>
<path d="M89.5 223.3v1.7M90.2 222.8a.47 .47 0 0 0-.5 0 .47 .47 0 0 0-.2 .5M90.2 222.8l-.7 .5M90.6 224.4l.4 .9M90.6 224.4l-1.1 .6M90.6 223.1v1.3M91 225v.9a.45 .45 0 0 1-.2 .4 .45 .45 0 0 1-.5 .1l-.7-.7-.1-.7M94.3 230.1l1.3 .5 1.1 .1M97.6 224.9a6.7 6.7 0 0 1-5.5-.6l-1.1 .7M114.2 225.4l-16 5.1-1.5 .2M114.2 220.5v4.9"/>
</g>
<g fill="none" stroke="#000" stroke-width=".22" stroke-dasharray="6.3 1.3 1.3 1.3 1.3 1.3">
<path d="M73.8 97.2v.1a.8 .8 0 0 0 .5 1M74.3 98.3a2.5 2.5 0 0 0 3-.5v-.6M75.6 119.7v-3.2M75.6 114v-5.5M116.5 104.4a3 3 0 0 0 4-.7 1.01 1.01 0 0 0-.5-1.1M190.3 145.7a.8 .8 0 0 0 .5 1.1M190.8 146.8a2.5 2.5 0 0 0 3.1-.5v-.6M147.7 170.3v.1a.8 .8 0 0 0 .4 1M148.1 171.4a2.5 2.5 0 0 0 3.1-.5v-.6M76.2 191.2l-.1 .3 .3 .4M76.4 191.9l1.1 .2a.77 .77 0 0 0 .8-.9M78.2 191.2v-.1"/>
<path d="M147.5 187.3a2.11 2.11 0 0 1 2.6 1.6l.2 .5a1.58 1.58 0 0 1-.5 2.1M149.5 181.6v4.7M106.7 203.8l-2.5 1.4M109.3 203l.2 .2a.84 .84 0 0 0 1 .4 .84 .84 0 0 0 .6-.9M109.9 202l-.8 .5M111.1 202.7a2.37 2.37 0 0 0-1.9-2.3 1.05 1.05 0 0 0-.5 1.6M112.2 211.9l-.1 .4 .3 .4M112.4 212.7l1.1 .1a.77 .77 0 0 0 .8-.8M114.3 211.9h-.1M67.7 224.5a1.88 1.88 0 0 1 1.8 2.5l-.2 .3"/>
</g>
<path d="M92.8 118.2a35.1 35.1 0 0 0-15.2 15.5 20.7 20.7 0 0 0-1.7 6.9" fill="none" stroke="#000" stroke-width=".22" stroke-dasharray="6.3 1.3 1.3 1.3 1.3 1.3" stroke-dashoffset="1.2"/>
<path d="M191.8 140.6a24.9 24.9 0 0 0-8.9-16.5 58.8 58.8 0 0 0-24.7-12.6M169.3 179a2.48 2.48 0 0 0-2-2.4 1.14 1.14 0 0 0-.5 1.7l.5 .9a1.04 1.04 0 0 0 .9 .7 1.04 1.04 0 0 0 1-.6l.1-.3" fill="none" stroke="#000" stroke-width=".22" stroke-dasharray="6.3 1.3 1.3 1.3 1.3 1.3" stroke-dashoffset="4.9"/>
<path d="M154.6 110.6a98.2 98.2 0 0 0-41.5 0" fill="none" stroke="#000" stroke-width=".22" stroke-dasharray="6.3 1.3 1.3 1.3 1.3 1.3" stroke-dashoffset="1.3"/>
<path d="M109.5 111.5a69.2 69.2 0 0 0-16.7 6.7M192.1 157.8v30.7" fill="none" stroke="#000" stroke-width=".22" stroke-dasharray="6.3 1.3 1.3 1.3 1.3 1.3" stroke-dashoffset=".5"/>
<path d="M93.1 57.3a34.8 34.8 0 0 0-15.2 15.5 20.5 20.5 0 0 0 2.6 20.7 44.4 44.4 0 0 0 19 14.1 93.5 93.5 0 0 0 52 5 66.6 66.6 0 0 0 29-12.2 27 27 0 0 0 10.8-16.7 21.8 21.8 0 0 0-5.7-17.6 49.5 49.5 0 0 0-20.6-13.3 94.3 94.3 0 0 0-63.9 .7l-4.2 1.8-3.8 2" fill="none" stroke="#000" stroke-width=".22" stroke-dasharray="6.3 1.3 1.3 1.3 1.3 1.3" stroke-dashoffset="3.8"/>
<path d="M74.1 171.3a2.74 2.74 0 0 0 3.5-.6 1.32 1.32 0 0 0-1.4-1.3 2.04 2.04 0 0 0-2.7 1.2l.6 .7M190.7 189.4a2.74 2.74 0 0 0 3.4-.7 1.32 1.32 0 0 0-1.4-1.3 2.04 2.04 0 0 0-2.6 1.2l.6 .8M148 214a2.74 2.74 0 0 0 3.5-.6 1.32 1.32 0 0 0-1.4-1.4 2.04 2.04 0 0 0-2.7 1.2l.6 .8" fill="none" stroke="#000" stroke-width=".22" stroke-dasharray="6.3 1.3 1.3 1.3 1.3 1.3" stroke-dashoffset="4.3"/>
<path d="M75.6 170.5v-12.7" fill="none" stroke="#000" stroke-width=".22" stroke-dasharray="6.3 1.3 1.3 1.3 1.3 1.3" stroke-dashoffset="3.2"/>
<path d="M75.6 130.9v-9.9" fill="none" stroke="#000" stroke-width=".22" stroke-dasharray="6.3 1.3 1.3 1.3 1.3 1.3" stroke-dashoffset="4.6"/>
<path d="M133.8 80.8v32.1" fill="none" stroke="#000" stroke-width=".22" stroke-dasharray="6.3 1.3 1.3 1.3 1.3 1.3" stroke-dashoffset="-.2"/>
<path d="M133.8 114.6v27.3" fill="none" stroke="#000" stroke-width=".22" stroke-dasharray="6.3 1.3 1.3 1.3 1.3 1.3" stroke-dashoffset="2.2"/>
<path d="M157.6 184.2l10.4-6" fill="none" stroke="#000" stroke-width=".22" stroke-dasharray="6.3 1.3 1.3 1.3 1.3 1.3" stroke-dashoffset="3.5"/>
<path d="M77.2 160.1v28.3" fill="none" stroke="#000" stroke-width=".22" stroke-dasharray="6.3 1.3 1.3 1.3 1.3 1.3" stroke-dashoffset="1.7"/>
<path d="M113.2 209.2v-30.4" fill="none" stroke="#000" stroke-width=".22" stroke-dasharray="6.3 1.3 1.3 1.3 1.3 1.3" stroke-dashoffset=".7"/>
<path d="M91 212.9l-17 9.8" fill="none" stroke="#000" stroke-width=".22" stroke-dasharray="6.3 1.3 1.3 1.3 1.3 1.3" stroke-dashoffset="-.3"/>
<path d="M149.5 191.6v21.6" fill="none" stroke="#000" stroke-width=".22" stroke-dasharray="6.3 1.3 1.3 1.3 1.3 1.3" stroke-dashoffset="-1.3"/>
<text font-size="6.3" x="408.1" y="263.1">A</text>
<text font-size="4.9" x="347.5" y="248.2">2022-05-26 Dome Asm</text>
<g font-size="4.2">
<text x="233.3" y="14.3">ITEM NO.</text>
<text x="280.6" y="14.3">PartNo</text>
<text x="343.9" y="14.3">DESCRIPTION</text>
<text x="400.7" y="14.3">QTY.</text>
<text x="241.2" y="22.7">1</text>
<text x="257.9" y="22.7">2020-02-21 DOME WELDMENT</text>
<text x="338.9" y="22.7">DOME WELDMENT</text>
<text x="404.1" y="22.7">1</text>
<text x="241.2" y="31">2</text>
<text x="269.7" y="31">2021-02-01 DOME</text>
<text x="341.2" y="31">SLOTTED ANGLE</text>
<text x="404.1" y="31">1</text>
<text x="241.2" y="38.4">3</text>
<text x="269.7" y="38.4">2021-02-01 DOME</text>
<text x="343" y="38.4">BLANK ANGLE</text>
<text x="404.1" y="38.4">1</text>
<text x="241.2" y="45.7">4</text>
<text x="269.7" y="45.7">2021-02-01 DOME</text>
<text x="345.5" y="45.7">FOAM SEAL</text>
<text x="404.1" y="45.7">1</text>
<text x="190.8" y="50.9">4</text>
<text x="241.2" y="53">5</text>
<text x="256.4" y="53">MCMASTER-CARR #97715A264</text>
<text x="322.4" y="53">1/4&quot;-20 X 5/8&quot; BRASS BUTTON HEAD</text>
<text x="404.1" y="53">4</text>
<text x="323.9" y="59.4">Plastic Barbed Tube Fitting for Air</text>
<text x="241.2" y="61.5">6</text>
<text x="257.9" y="61.5">MCMASTER-CARR #5372K123</text>
<text x="346.2" y="63.5">and Water</text>
<text x="404.1" y="61.5">2</text>
<text x="241.2" y="72.1">7</text>
<text x="262.3" y="72.1">2022-05-26 LOCKING TAB</text>
<text x="343.3" y="72.1">LOCKING TAB</text>
<text x="404.1" y="72.1">6</text>
<text x="241.2" y="80.9">8</text>
<text x="276.7" y="80.9">95647A122</text>
<text x="327.2" y="80.9">Delrin® Acetal Plastic Washer</text>
<text x="404.1" y="80.9">6</text>
<text x="241.2" y="87.8">9</text>
<text x="276.7" y="87.8">94909A029</text>
<text x="325" y="87.8">Thread-Forming Flange Locknut</text>
<text x="404.1" y="87.8">6</text>
<text x="45.9" y="93.2">10</text>
<text x="240" y="95.2">10</text>
<text x="276.7" y="95.2">94070A546</text>
<text x="327.5" y="95.2">Brass Pan Head Phillips Screw</text>
<text x="404.1" y="95.2">6</text>
<text x="320.4" y="101.9">Light Duty Dry-Running Nylon Sleeve</text>
<text x="45.9" y="105">7</text>
<text x="240" y="103.9">11</text>
<text x="278.2" y="103.9">6389K231</text>
<text x="349.4" y="106">Bearing</text>
<text x="404.1" y="103.9">2</text>
<text x="201.9" y="110.7">1</text>
<text x="240" y="113.1">12</text>
<text x="276.7" y="113.1">95446A510</text>
<text x="326.4" y="113.1">Brass Precision Shoulder Screw</text>
<text x="404.1" y="113.1">2</text>
<text x="45.9" y="117">8</text>
<text x="240" y="120">13</text>
<text x="276.7" y="120">94909A022</text>
<text x="325" y="120">Thread-Forming Flange Locknut</text>
<text x="404.1" y="120">2</text>
<text x="26.4" y="133.2">ADD SPACERS</text>
<text x="26.4" y="137.4">AS REQ'D</text>
<text x="53.7" y="156.2">9</text>
<text x="215.6" y="167">3</text>
<text x="53.7" y="168.4">11</text>
<text x="52.9" y="182.6">5</text>
<text x="43.3" y="195.2">2</text>
<text x="160.4" y="207.9">6</text>
<text x="201.3" y="208.6">9</text>
<text x="160.4" y="222.2">9</text>
<text x="150.2" y="233.8">13</text>
<text x="77.3" y="246.7">12</text>
</g>
<text font-size="3.5" x="202.5" y="260.9">University of Utah Dept. of Radiology</text>
<g font-size="3.4">
<text x="347.5" y="240.9">TITLE:</text>
<text x="407.4" y="257.6">REV</text>
<text x="346.8" y="268.1">QTY:</text>
<text x="368" y="268.1">SCALE: 1:3</text>
<text x="393.8" y="267.9">SHEET 1 OF 5</text>
</g>
<g font-size="3.2">
<text x="201.5" y="268">Phone: (801) 585-7400 Fax: (801) 585-3592</text>
<text x="202.6" y="264.8">729 Arapeen Dr., Salt Lake City, UT 84108</text>
</g>
<g font-size="2.5">
<text x="325.8" y="240.8">RM</text>
<text x="333.3" y="240.9">27 MAY '22</text>
<text x="352.1" y="261.7">--</text>
<text x="356.5" y="268">1</text>
</g>
<text font-size="2.4" x="307.5" y="249.1">UNLESS OTHERWISE SPECIFIED:</text>
<g font-size="2.2">
<text x="305.4" y="240.4">DRAWN</text>
<text x="305.5" y="245.3">CHECKED</text>
<text x="307.4" y="252.1">DIMENSIONS ARE IN INCHES</text>
<text x="307.4" y="254.7">TOLERANCES:</text>
<text x="307.4" y="257.4">FRACTIONAL:</text>
<text x="323.3" y="257.4">1/64&quot;</text>
<text x="307.4" y="262.7">TWO PLACE DECIMAL:</text>
<text x="307.4" y="260">ANGULAR:</text>
<text x="323.5" y="260">1</text>
<text x="333.8" y="262.7">0.015</text>
<text x="307.4" y="265.3">THREE PLACE DECIMAL:</text>
<text x="307.4" y="268">FOUR PLACE DECIMAL:</text>
<text x="333.6" y="265.3">0.003</text>
<text x="333.9" y="268">0.001</text>
</g>
<g font-size="2">
<text x="270.2" y="244.5">THE INFORMATION CONTAINED</text>
<text x="270.2" y="241.1">PROPRIETARY AND CONFIDENTIAL</text>
<text x="270.2" y="247">IN THIS DRAWING IS THE SOLE</text>
<text x="270.2" y="249.5">PROPERTY OF UNIVERSITY OF UTAH</text>
<text x="270.2" y="252.1">DEPT. OF RADIOLOGY. ANY</text>
<text x="270.2" y="254.6">REPRODUCTION IN PART OR AS</text>
<text x="270.2" y="257.1">A WHOLE WITHOUT THE WRITTEN</text>
<text x="347.7" y="257.1">MATERIAL</text>
<text x="270.2" y="259.6">PERMISSION OF UNIVERSITY OF</text>
<text x="270.2" y="262.1">UTAH DEPT. OF RADIOLOGY IS</text>
<text x="270.2" y="264.7">PROHIBITED.</text>
</g>
</svg>
